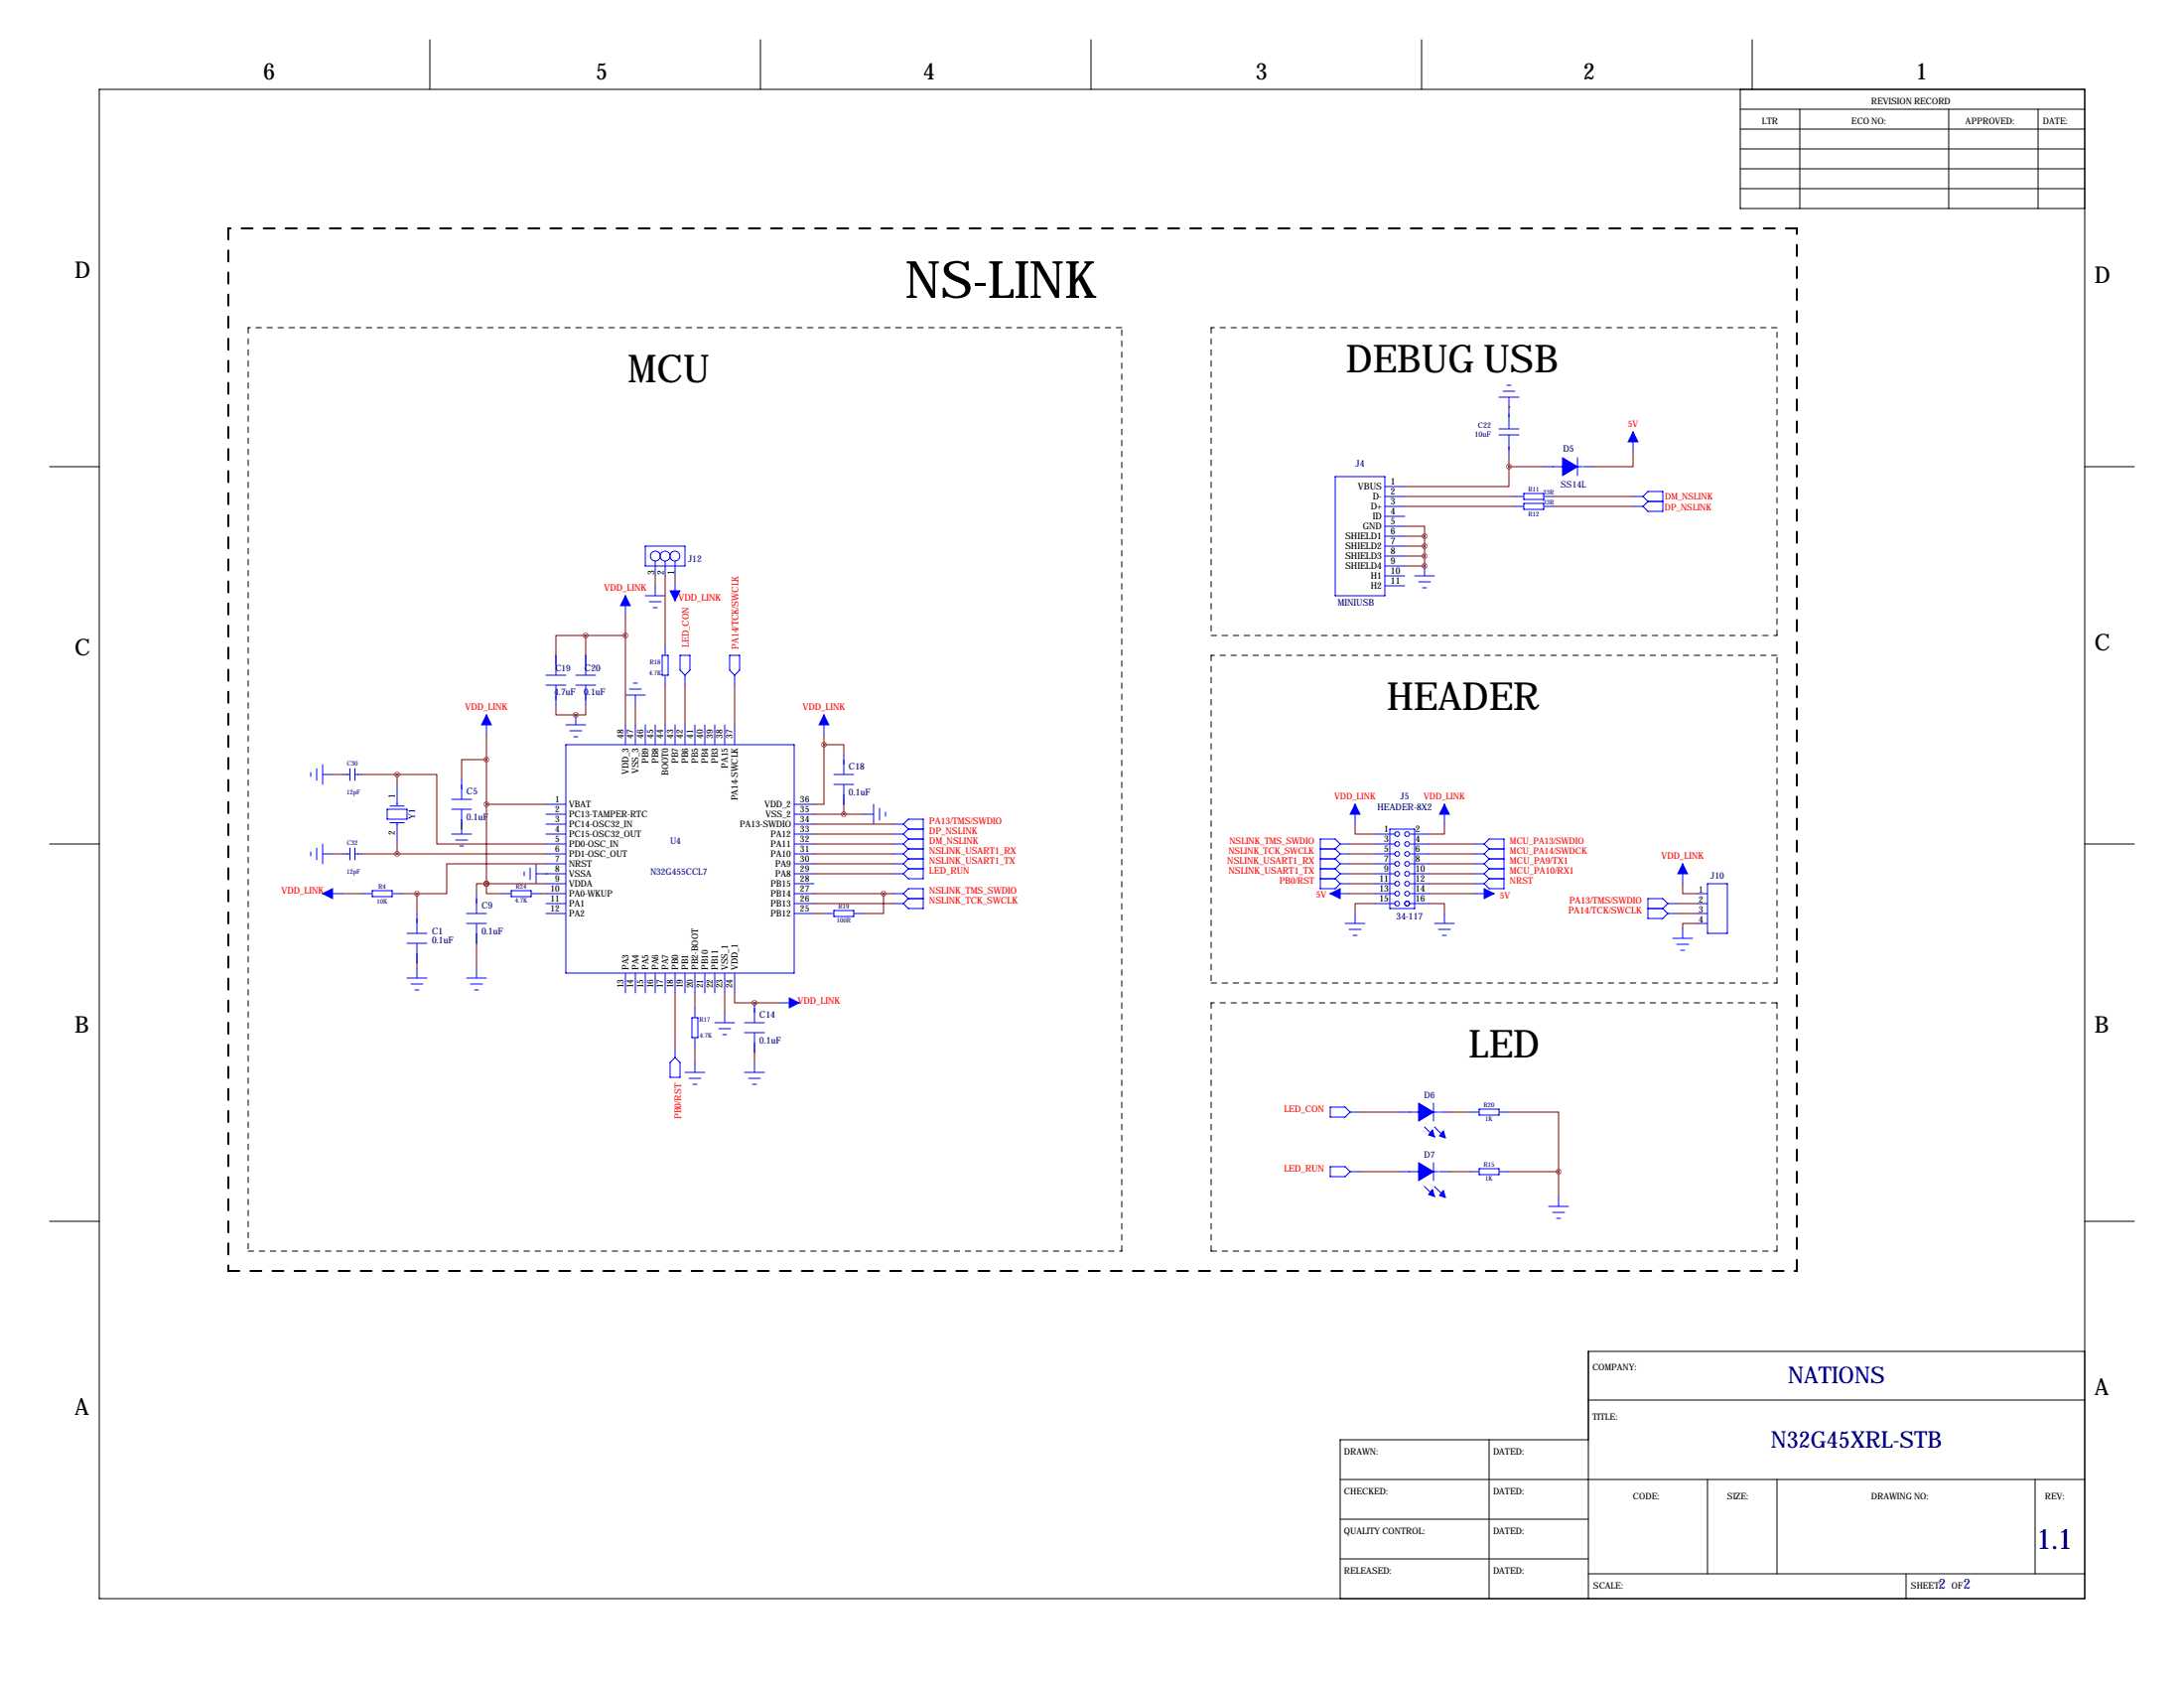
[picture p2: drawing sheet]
<svg xmlns="http://www.w3.org/2000/svg" width="559mm" height="432mm" viewBox="0 0 559 432" stroke-linecap="round" stroke-linejoin="round" font-family="sans-serif">
<g fill="none" stroke="#000" stroke-width=".25">
<path d="M110 10.2v12.7M194.6 10.2v12.7M279.1 10.2v12.7M363.7 10.2v12.7M448.3 10.2v12.7M25.4 22.9h508v386h-508zM445.3 38.1h88.1M445.3 27.9h88.1M445.3 33h88.1M445.3 22.9v30.4h88.1M460.5 27.9v25.4M498.6 27.9v25.4"/>
<path d="M521.5 27.9v25.4M445.3 43.2h88.1M445.3 48.3h88.1M12.7 119.4h12.7M533.4 119.4h12.7M12.7 215.9h12.7M533.4 215.9h12.7M12.7 312.4h12.7M533.4 312.4h12.7M406.4 358.1h127M533.4 345.7h-127v63.2M342.9 378.5h190.5"/>
<path d="M381 368.3v40.6M406.4 368.3h-63.5v40.6M436.9 378.5v24.1M454.7 378.5v24.1M520.7 378.5v24.1M342.9 388.6h63.5M342.9 398.8h63.5M406.4 402.6h127M487.7 402.6v6.3"/>
</g>
<g fill="none" stroke="#000" stroke-width=".25" stroke-dasharray="1.4 1.4">
<path d="M63.5 83.8v236.2M287 83.8h-223.5M309.9 83.8v78.8M454.7 83.8h-144.8M309.9 162.6h144.8M309.9 167.6v83.9M454.7 162.6v-78.8M454.7 167.6h-144.8M309.9 251.5h144.8M309.9 256.5v63.5M454.7 251.5v-83.9M454.7 256.5h-144.8"/>
<path d="M63.5 320h223.5M287 320v-236.2M309.9 320h144.8M454.7 320v-63.5"/>
</g>
<path d="M58.4 58.4v266.7M459.7 58.4h-401.3M58.4 325.1h401.3M459.7 325.1v-266.7" fill="none" stroke="#000" stroke-width=".51" stroke-dasharray="2.8 2.8"/>
<g fill="none" stroke="#00f" stroke-width=".25">
<path d="M385.6 98.6h1M383.5 109.7h5.1M383.5 111.3h5.1M383.5 101.6h5.1M384.6 100.1h3M386.1 101.6v8.1M386.1 111.3v5.5M395 119.4h9.9M403.6 117.1v4.6M405.1 119.4h2.6M417.8 110.5v5.1M165.1 139.7h10.2v5.1h-10.2z"/>
<path d="M341.6 121.9h12.7v30.5h-12.7zM354.3 124.5h5.1M354.3 127h5.1M354.3 129.5h5.1M354.3 132.1h5.1M354.3 134.6h5.1M354.3 137.2h5.1M354.3 139.7h5.1M387.3 127h2.6M387.3 129.5h2.6M389.9 126.2h5.1v1.6h-5.1zM389.9 128.8h5.1v1.5h-5.1z"/>
<path d="M395 127h2.5M395 129.5h2.5M417.8 127h2.6M417.8 129.5h2.6M420.4 127l1.2-1.3h3.8v5.1h-3.8l-1.2-1.3M420.4 127l1.2 1.3M421.6 128.3h3.8M421.6 128.3l-1.2 1.2M160 152.4v5.1M165.1 152.4h5.1M166.1 153.9h3.1M167.1 155.4h1"/>
<path d="M167.6 143.5v3.8M167.6 149.9v2.5M170.2 143.5v3.8M172.7 143.5v3.8M172.7 148.6v5.1M354.3 142.2h5.1M354.3 144.8h5.1M354.3 147.3h5.1M354.3 149.9h5.1M361.9 147.3h5.1M363 148.8h3M364 150.4h1"/>
<path d="M364.5 144.8v2.5M139.7 172.7h5.1M139.7 175.3h5.1M142.2 167.6v5.1M142.2 175.3v5M147.3 172.7h5.1M147.3 175.3h5.1M149.9 167.6v5.1M149.9 175.3v5M160 177.8h5.1M161 176.3h3.1M162.1 174.8h1"/>
<path d="M162.6 177.8v2.5M169.4 167.6h1.5v5.1h-1.5zM170.2 165.1v2.5M170.2 172.7v2.6M174 167.6h2.5v3.8l-1.2 1.3-1.3-1.3zM175.3 172.7v2.6M186.7 167.6h2.5v3.8l-1.2 1.3-1.3-1.3zM188 172.7v2.6M79.5 197.6v1M81 196.6v3M82.5 198.1h2.6M82.5 195.6v5.1"/>
<path d="M87.6 198.1h1.9M89.5 196.6v3M90.8 196.6v3M90.8 198.1h1.9M118.1 199.4v5.1M124.5 182.9v5.1M144.8 190.5h58.4v58.4h-58.4zM144.8 185.4h5.1M145.8 186.9h3M146.8 188.5h1M147.3 182.9v2.5M160 185.4v5.1"/>
<path d="M162.6 185.4v5.1M165.1 185.4v5.1M167.6 185.4v5.1M170.2 185.4v5.1M172.7 185.4v5.1M175.3 185.4v5.1M177.8 185.4v5.1M180.3 185.4v5.1M182.9 185.4v5.1M185.4 185.4v5.1M188 185.4v5.1M210.8 182.9v5.1"/>
<path d="M213.4 198.1h5M215.9 193v5.1M79.5 217.9v1M81 216.9v3.1M82.5 218.4h2.6M82.5 215.9v5.1M87.6 218.4h1.9M89.5 216.9v3.1M90.8 218.4h1.9M90.8 216.9v3.1M99.1 207h5v2.5h-5zM99.8 206.2h3.6"/>
<path d="M99.8 210.5h3.6M101.6 200.7v5.5M101.6 210.5v5.5M115.6 213.4h5M115.6 204.5h5M115.6 207h5M116.6 214.9h3M117.6 216.4h1M118.1 207v6.4M139.7 213.4h5.1M139.7 215.9h5.1M139.7 218.4h5.1"/>
<path d="M139.7 205.7h5.1M139.7 208.3h5.1M139.7 210.8h5.1M203.2 213.4h5.1M203.2 215.9h5.1M203.2 218.4h5.1M203.2 205.7h5.1M203.2 208.3h5.1M203.2 210.8h5.1M213.4 200.7h5M215.9 200.7v5M221 208.3h2.5"/>
<path d="M223.5 205.7v5.1M225 206.8v3M226.6 207.8v1M228.6 213.4h2.5M228.6 215.9h2.5M228.6 218.4h2.5M228.6 210.8h2.5M231.1 210.8l1.3-1.3h3.8v15.3h-3.8l-1.3-1.3M231.1 215.9l1.3 1.3M231.1 213.4l1.3 1.2M231.1 210.8l1.3 1.3M231.1 218.4l1.3 1.3"/>
<path d="M232.4 212.1h3.8M232.4 219.7h3.8M232.4 217.2h3.8M232.4 214.6h3.8M232.4 214.6l-1.3 1.3M232.4 212.1l-1.3 1.3M232.4 217.2l-1.3 1.2M232.4 219.7l-1.3 1.3M337.8 219.7h3.8M337.8 217.2h3.8M341.6 217.2l1.3 1.2M341.6 219.7l1.3 1.3"/>
<path d="M342.9 215.9h2.5M342.9 218.4h2.5M342.9 215.9l-1.3-1.3h-3.8v12.7h3.8l1.3-1.2M342.9 215.9l-1.3 1.3M342.9 218.4l-1.3 1.3M346.7 205.7v5.1M351.8 213.4h5.1M351.8 215.9h5.1M351.8 218.4h5.1M355.6 212.1h6.3v20.3h-6.3zM360.7 213.4h5.1M360.7 215.9h5.1"/>
<path d="M360.7 218.4h5.1M369.6 205.7v5.1M377.2 215.9h2.5M377.2 218.4h2.5M379.7 215.9l1.3-1.3h3.8v12.7h-3.8l-1.3-1.2M379.7 218.4l1.3 1.3M379.7 215.9l1.3 1.3M381 219.7h3.8M381 217.2h3.8M381 217.2l-1.3 1.2M381 219.7l-1.3 1.3M82.5 228.6h5.1"/>
<path d="M92.7 228.6h2.5M95.2 227.8h5.1v1.6h-5.1zM100.3 228.6h2.6M104.1 238.8h5.1M106.7 233.7v5.1M119.4 233.7h5.1M119.4 236.2h5.1M121.9 228.6v5.1M121.9 236.2v5.1M128.3 228.6h2.5M130.8 227.8h5.1v1.6h-5.1zM134.1 223v1"/>
<path d="M135.6 222v3M135.9 228.6h2.5M137.2 223.5h7.6M137.2 221v5.1M139.7 226.1h5.1M139.7 228.6h5.1M139.7 231.1h5.1M139.7 233.7h5.1M139.7 221h5.1M203.2 226.1h5.1M203.2 228.6h5.1M203.2 231.1h5.1"/>
<path d="M203.2 233.7h5.1M203.2 221h5.1M203.2 223.5h5.1M210.8 233.7h2.6M213.4 232.9h5v1.5h-5zM218.4 233.7h2.6M228.6 228.6h2.5M228.6 231.1h2.5M228.6 221h2.5M228.6 223.5h2.5M231.1 228.6l1.3-1.3h3.8v5.1h-3.8l-1.3-1.3M231.1 228.6l1.3 1.3"/>
<path d="M231.1 221l1.3 1.2M232.4 229.9h3.8M232.4 222.2h3.8M232.4 222.2l-1.3 1.3M232.4 229.9l-1.3 1.2M337.8 224.8h3.8M337.8 222.2h3.8M340.4 228.6h5M341.6 224.8l1.3 1.3M341.6 222.2l1.3 1.3M342.9 226.1h2.5M342.9 221h2.5"/>
<path d="M342.9 223.5h2.5M342.9 223.5l-1.3 1.3M342.9 221l-1.3 1.2M344.2 236.2h5M345.2 237.7h3M346.2 239.3h1M346.7 233.7v2.5M351.8 226.1h5.1M351.8 228.6h5.1M351.8 231.1h5.1M351.8 221h5.1M351.8 223.5h5.1"/>
<path d="M360.7 226.1h5.1M360.7 228.6h5.1M360.7 231.1h5.1M360.7 221h5.1M360.7 223.5h5.1M367 236.2h5.1M368 237.7h3.1M369.1 239.3h1M369.6 233.7v2.5M377.2 226.1h2.5M377.2 228.6h5.1M377.2 221h2.5"/>
<path d="M377.2 223.5h2.5M379.7 221l1.3 1.2M379.7 223.5l1.3 1.3M381 224.8h3.8M381 224.8l-1.3 1.3M381 222.2h3.8M381 222.2l-1.3 1.3M421.6 232.4h3.8M425.4 232.4l1.3 1.3M426.7 231.1h2.6M426.7 233.7h2.6M426.7 231.1l-1.3 1.3"/>
<path d="M426.7 231.1l-1.3-1.2h-3.8v5h3.8l1.3-1.2M430.5 221v5.1M430.5 237.5v2.5M434.3 228.6h2.6M434.3 231.1h2.6M434.3 233.7h2.6M434.3 236.2h2.6M436.9 226.1h5.1v12.7h-5.1zM104.1 241.3h5.1M104.1 250.2h5.1M105.2 251.7h3M106.2 253.2h1"/>
<path d="M106.7 241.3v5.1M106.7 247.6v2.6M119.4 250.2h5.1M120.4 251.7h3M121.4 253.2h1M121.9 247.6v2.6M160 248.9v5.1M162.6 248.9v5.1M165.1 248.9v5.1M167.6 248.9v5.1M170.2 248.9v5.1M172.7 248.9v5.1"/>
<path d="M175.3 248.9v5.1M177.8 248.9v5.1M177.8 257.8v2.5M180.3 248.9v5.1M182.9 248.9v5.1M185.4 248.9v5.1M185.4 259.1v2.5M188 248.9v5.1M193 256.5v5.1M199.4 256.5h5.1M428 240h5.1M429 241.6h3.1"/>
<path d="M430 243.1h1M172.7 268v2.5M172.7 270.5l1.3 1.3v3.8h-2.6v-3.8zM175.3 274.3h5M176.3 275.8h3M177 260.3h1.6v5.1h-1.6zM177.3 277.4h1M177.8 265.4v2.6M177.8 271.8v2.5M182.9 261.6h5.1M183.9 263.1h3M184.9 264.7h1"/>
<path d="M190.5 261.6h5.1M190.5 264.2h5.1M190.5 274.3h5.1M191.5 275.8h3.1M192.5 277.4h1M193 264.2v5M193 271.8v2.5M340.4 283.2h3.8l1.2 1.3-1.2 1.3h-3.8zM340.4 298.4h3.8l1.2 1.3-1.2 1.3h-3.8zM345.4 284.5h2.6M345.4 299.7h2.6M358.1 284.5h9.9"/>
<path d="M358.1 299.7h9.9M364.5 288.3l2.5 2.5M366.8 282.2v4.6M366.8 297.4v4.6M367 288.3l2.6 2.5M368.3 284.5h2.5M368.3 299.7h2.5M375.9 284.5h2.6M375.9 299.7h2.6M378.5 283.7h5v1.5h-5zM378.5 299h5v1.5h-5zM383.5 284.5h2.6"/>
<path d="M383.5 299.7h2.6M364.5 303.5l2.5 2.6M367 303.5l2.6 2.6M396.2 308.6h5.1M397.3 310.1h3M398.3 311.7h1M398.8 306.1v2.5"/>
<circle cx="167.7" cy="142.2" r="1.27"/>
<circle cx="170.2" cy="142.2" r="1.27"/>
<circle cx="172.7" cy="142.2" r="1.27"/>
<circle cx="357.5" cy="215.9" r=".61"/>
<circle cx="357.5" cy="218.4" r=".61"/>
<circle cx="357.5" cy="213.4" r=".61"/>
<circle cx="360" cy="215.9" r=".61"/>
<circle cx="360" cy="218.4" r=".61"/>
<circle cx="360" cy="213.4" r=".61"/>
<circle cx="357.5" cy="228.6" r=".61"/>
<circle cx="357.5" cy="221" r=".61"/>
<circle cx="357.5" cy="231.1" r=".61"/>
<circle cx="357.5" cy="223.5" r=".61"/>
<circle cx="357.5" cy="226.1" r=".61"/>
<circle cx="360" cy="228.6" r=".61"/>
<circle cx="360" cy="221" r=".61"/>
<circle cx="360" cy="231.1" r=".61"/>
<circle cx="360" cy="226.1" r=".61"/>
<circle cx="360" cy="223.5" r=".61"/>
</g>
<g fill="#00f" stroke="#00f" stroke-width=".25">
<path d="M363 282.2l3.8 2.3h-3.8z"/>
<path d="M363 284.5h3.8l-3.8 2.3z"/>
<path d="M366.5 289.1l.5 1.7-1.5-.5z"/>
<path d="M369.3 289.3l.5 1.8-1.5-.5z"/>
<path d="M363 297.4l3.8 2.3h-3.8z"/>
<path d="M363 299.7h3.8l-3.8 2.3z"/>
<path d="M366.5 304.3l.5 1.8-1.5-.5z"/>
<path d="M369.3 304.5l.5 1.8-1.5-.5z"/>
<path d="M399.8 119.4h3.8l-3.8 2.3z"/>
<path d="M399.8 117.1l3.8 2.3h-3.8z"/>
<path d="M417.8 110.5l1.3 2.5h-2.5z"/>
<path d="M430.5 221l1.3 2.5h-2.5z"/>
<path d="M346.7 205.7l1.3 2.6h-2.6z"/>
<path d="M369.6 205.7l1.2 2.6h-2.5z"/>
<path d="M340.4 228.6l2.5-1.3v2.6z"/>
<path d="M379.7 227.3l2.6 1.3-2.6 1.3z"/>
<path d="M82.5 228.6l2.6-1.3v2.6z"/>
<path d="M124.5 182.9l1.2 2.5h-2.5z"/>
<path d="M160 152.4l1.3 2.5h-2.6z"/>
<path d="M210.8 182.9l1.3 2.5h-2.6z"/>
<path d="M201.9 255.3l2.6 1.2-2.6 1.3z"/>
<path d="M171.4 151.1h2.6l-1.3 2.6z"/>
</g>
<g fill="none" stroke="#800000" stroke-width=".25">
<path d="M386.1 104.1h.1M386.1 119.4v5.1h-26.7M386.1 116.8v2.6M386.1 119.4h8.9M417.8 115.6v3.8h-10.1M359.4 134.6h5.1v2.6M359.4 127h27.9M359.4 129.5h27.9M359.4 137.2h5.1M359.4 139.7h5.1M364.5 137.2v7.6M397.5 127h20.3"/>
<path d="M397.5 129.5h20.3M160 157.5v27.9M167.6 147.3v2.6M170.2 147.3v17.8M172.7 147.3v1.3M359.4 142.2h5.1M359.4 144.8h5.1M364.5 144.8h.1M149.9 162.6h-7.7v5M149.9 162.6h10.1M149.9 162.6v5M170.2 175.3v10.1"/>
<path d="M175.3 175.3v10.1M188 175.3v10.1M85.1 198.1h2.5M92.7 198.1h8.9M101.6 198.1h10.2v17.8h27.9M101.6 198.1v2.6M124.5 194.3h-6.4v5.1M124.5 188v38.1M142.2 180.3v2.6h5.1M147.3 182.9h.1M149.9 180.3v2.6h-2.6M162.6 180.3v5.1"/>
<path d="M210.8 190.5v15.2h-2.5M210.8 190.5h5.1v2.5M210.8 188v2.5M85.1 218.4h2.5M92.7 218.4h47M101.6 216v2.4M118.1 210.8v1.3M124.5 205.7h15.2M208.3 218.4h20.3M208.3 215.9h20.3M208.3 213.4h20.3M208.3 210.8h20.3"/>
<path d="M208.3 208.3h12.7M215.9 205.7v2.6M345.4 218.4h6.4M345.4 215.9h6.4M346.7 210.8v2.6h5.1M365.8 218.4h11.4M365.8 215.9h11.4M369.6 210.8v2.6h-3.8M87.6 228.6h5.1M102.9 228.6h3.8M106.7 228.6v5.1M124.5 226.1v2.5h3.8"/>
<path d="M124.5 226.1h-2.6v2.5M124.5 226.1h.1M124.5 226.1h15.2M138.4 228.6h1.3M139.7 221h-25.4v7.6h-7.6M139.7 223.5h.1M208.3 231.1h20.3M208.3 233.7h2.5M208.3 228.6h20.3M208.3 221h20.3M208.3 223.5h20.3M226.1 228.6v5.1h-5.1"/>
<path d="M345.4 226.1h6.4M345.4 228.6h6.4M345.4 221h6.4M345.4 223.5h6.4M351.8 231.1h-5.1v2.6M365.8 231.1h3.8v2.6M365.8 226.1h11.4M365.8 228.6h11.4M365.8 221h11.4M365.8 223.5h11.4M429.3 231.1h5M429.3 233.7h5"/>
<path d="M430.5 226.1v2.5h3.8M434.3 236.2h-3.8v1.3M106.7 246.4v1.2M121.9 241.3v6.3M172.7 254v14M177.8 254v3.8M185.4 254v5.1M188 254v2.5h5M193 256.5h.1M193 256.5h6.4M177.8 268v3.8M193 269.2v2.6"/>
<path d="M348 284.5h10.1M348 299.7h10.1M370.8 284.5h5.1M370.8 299.7h5.1M386.1 284.5h12.7v15.2M386.1 299.7h12.7M398.8 299.7v6.4"/>
</g>
<path d="M364.4 137.2a.05 .05 0 0 0 .1 0 .05 .05 0 0 0-.1 0zM364.4 139.7a.05 .05 0 0 0 .1 0 .05 .05 0 0 0-.1 0zM364.4 142.2a.05 .05 0 0 0 .1 0 .05 .05 0 0 0-.1 0zM364.4 144.8a.05 .05 0 0 0 .1 0 .05 .05 0 0 0-.1 0zM386 119.4a.05 .05 0 0 0 .1 0 .05 .05 0 0 0-.1 0zM398.7 299.7a.05 .05 0 0 0 .1 0 .05 .05 0 0 0-.1 0zM106.6 228.6a.05 .05 0 0 0 .1 0 .05 .05 0 0 0-.1 0zM226 228.6a.05 .05 0 0 0 .1 0 .05 .05 0 0 0-.1 0zM124.4 226.1a.05 .05 0 0 0 .1 0 .05 .05 0 0 0-.1 0zM124.4 205.7a.05 .05 0 0 0 .1 0 .05 .05 0 0 0-.1 0zM147.3 182.9a.05 .05 0 0 0 .1 0 .05 .05 0 0 0-.1 0zM160 162.6a.05 .05 0 0 0 .1 0 .05 .05 0 0 0-.1 0zM149.8 162.6a.05 .05 0 0 0 .1 0 .05 .05 0 0 0-.1 0zM124.4 194.3a.05 .05 0 0 0 .1 0 .05 .05 0 0 0-.1 0zM124.4 226.1a.05 .05 0 0 0 .1 0 .05 .05 0 0 0-.1 0zM193 256.5a.05 .05 0 0 0 .1 0 .05 .05 0 0 0-.1 0zM210.8 190.5a.05 .05 0 0 0 .1 0 .05 .05 0 0 0-.1 0z" fill="#800000" stroke="#800000" stroke-width="1.3"/>
<text font-size="13.2" x="231.6" y="76.2">NS-LINK</text>
<g font-size="9.9">
<text x="344.4" y="95.3">DEBUG USB</text>
<text x="160.6" y="97.8">MCU</text>
<text x="354.9" y="181.6">HEADER</text>
<text x="375.8" y="270.5">LED</text>
</g>
<text font-size="7.3" fill="#000080" x="521.2" y="396.1">1.1</text>
<g font-size="5.9">
<text x="67.3" y="20.3">6</text>
<text x="152.4" y="20.3">5</text>
<text x="236.2" y="20.3">4</text>
<text x="321.3" y="20.3">3</text>
<text x="405.1" y="20.3">2</text>
<text x="490.2" y="20.3">1</text>
<text x="19" y="71.1">D</text>
<text x="535.9" y="72.4">D</text>
<text x="19" y="167.6">C</text>
<text x="535.9" y="166.4">C</text>
<text x="19" y="264.2">B</text>
<text x="535.9" y="264.2">B</text>
<text x="535.9" y="356.9">A</text>
<text x="19" y="361.9">A</text>
</g>
<g font-size="5.9" fill="#000080">
<text x="457.5" y="353.8">NATIONS</text>
<text x="453.1" y="370.3">N32G45XRL-STB</text>
</g>
<g font-size="3.6" fill="#000080">
<text x="496.1" y="406.3">2</text>
<text x="502.4" y="406.3">2</text>
</g>
<g font-size="2.4" fill="#000080">
<text x="346.8" y="119.4">J4</text>
<text x="399.9" y="115.6">D5</text>
<text x="176" y="143.8">J12</text>
<text x="342.3" y="155">MINIUSB</text>
<text x="149.6" y="171.8">C20</text>
<text x="141.7" y="177.8">4.7uF</text>
<text x="149.4" y="177.8">0.1uF</text>
<text x="217.2" y="196.8">C18</text>
<text x="119.4" y="203.2">C5</text>
<text x="217.2" y="203.5">0.1uF</text>
<text x="119.4" y="209.9">0.1uF</text>
<text x="352.4" y="207.3">HEADER-8X2</text>
<text x="358.3" y="204.5">J5</text>
<text x="123.2" y="232.4">C9</text>
<text x="110.5" y="239">C1</text>
<text x="123.2" y="239.1">0.1uF</text>
<text x="357.3" y="235.3">34-117</text>
<text x="110.5" y="241.4">0.1uF</text>
<text x="194.3" y="260.3">C14</text>
<text x="194.3" y="267">0.1uF</text>
</g>
<g font-size="2.4">
<text x="347.5" y="125.3">VBUS</text>
<text x="355.9" y="124">1</text>
<text x="350.7" y="130.3">D+</text>
<text x="351.3" y="127.8">D-</text>
<text x="355.9" y="126.5">2</text>
<text x="355.9" y="129">3</text>
<text x="355.9" y="131.6">4</text>
<text x="344.2" y="138">SHIELD1</text>
<text x="348.7" y="135.4">GND</text>
<text x="351.3" y="132.9">ID</text>
<text x="355.9" y="134.1">5</text>
<text x="355.9" y="136.7">6</text>
<text x="344.2" y="140.5">SHIELD2</text>
<text x="344.2" y="143">SHIELD3</text>
<text x="355.9" y="139.2">7</text>
<text x="355.9" y="141.7">8</text>
<text x="167.4" y="147" transform="rotate(-90 167.4 147)">3</text>
<text x="169.9" y="147" transform="rotate(-90 169.9 147)">2</text>
<text x="172.5" y="147" transform="rotate(-90 172.5 147)">1</text>
<text x="344.2" y="145.6">SHIELD4</text>
<text x="350.7" y="148.1">H1</text>
<text x="355.9" y="144.3">9</text>
<text x="355.9" y="146.8">10</text>
<text x="355.9" y="149.4">11</text>
<text x="350.7" y="150.7">H2</text>
<text x="354.1" y="212.9">1</text>
<text x="354.1" y="215.4">3</text>
<text x="362.2" y="212.9">2</text>
<text x="362.2" y="215.4">4</text>
<text x="354.1" y="217.9">5</text>
<text x="354.1" y="220.5">7</text>
<text x="362.2" y="217.9">6</text>
<text x="362.2" y="220.5">8</text>
<text x="352.9" y="225.6">11</text>
<text x="354.1" y="223">9</text>
<text x="362.2" y="223">10</text>
<text x="362.2" y="225.6">12</text>
<text x="352.9" y="228.1">13</text>
<text x="352.9" y="230.6">15</text>
<text x="362.2" y="228.1">14</text>
<text x="362.2" y="230.6">16</text>
</g>
<g font-size="2.4" fill="#f00">
<text x="154.6" y="151.1">VDD_LINK</text>
<text x="173.6" y="153.7">VDD_LINK</text>
<text x="176.3" y="165.6" transform="rotate(-90 176.3 165.6)">LED_CON</text>
<text x="189" y="166.1" transform="rotate(-90 189 166.1)">PA14/TCK/SWCLK</text>
<text x="119" y="181.6">VDD_LINK</text>
<text x="205.4" y="181.6">VDD_LINK</text>
<text x="237.7" y="215.9">DM_NSLINK</text>
<text x="237.7" y="213.4">DP_NSLINK</text>
<text x="237.7" y="210.8">PA13/TMS/SWDIO</text>
<text x="237.7" y="218.4">NSLINK_USART1_RX</text>
<text x="237.7" y="221">NSLINK_USART1_TX</text>
<text x="314" y="221">NSLINK_USART1_RX</text>
<text x="386.3" y="221">MCU_PA9/TX1</text>
<text x="425.1" y="219.7">VDD_LINK</text>
<text x="237.7" y="223.5">LED_RUN</text>
<text x="314.3" y="223.5">NSLINK_USART1_TX</text>
<text x="386.3" y="223.5">MCU_PA10/RX1</text>
<text x="72" y="228.6">VDD_LINK</text>
<text x="237.7" y="231.1">NSLINK_TCK_SWCLK</text>
<text x="237.7" y="228.6">NSLINK_TMS_SWDIO</text>
<text x="401.2" y="233.7">PA14/TCK/SWCLK</text>
<text x="401.5" y="231.1">PA13/TMS/SWDIO</text>
<text x="204.1" y="256.9">VDD_LINK</text>
<text x="174.3" y="286.4" transform="rotate(-90 174.3 286.4)">PB0/RST</text>
<text x="328.5" y="284.5">LED_CON</text>
<text x="328.5" y="299.7">LED_RUN</text>
</g>
<g font-size="2.3">
<text x="478.8" y="26.7">REVISION RECORD</text>
<text x="450.8" y="31.8">LTR</text>
<text x="473.7" y="31.8">ECO NO:</text>
<text x="502.9" y="31.8">APPROVED:</text>
<text x="522.7" y="31.8">DATE:</text>
<text x="159.5" y="189" transform="rotate(-90 159.5 189)">48</text>
<text x="162.1" y="189" transform="rotate(-90 162.1 189)">47</text>
<text x="164.6" y="189" transform="rotate(-90 164.6 189)">46</text>
<text x="167.1" y="189" transform="rotate(-90 167.1 189)">45</text>
<text x="169.7" y="189" transform="rotate(-90 169.7 189)">44</text>
<text x="172.2" y="189" transform="rotate(-90 172.2 189)">43</text>
<text x="174.8" y="189" transform="rotate(-90 174.8 189)">42</text>
<text x="177.3" y="189" transform="rotate(-90 177.3 189)">41</text>
<text x="179.8" y="189" transform="rotate(-90 179.8 189)">40</text>
<text x="182.4" y="189" transform="rotate(-90 182.4 189)">39</text>
<text x="184.9" y="189" transform="rotate(-90 184.9 189)">38</text>
<text x="187.5" y="189" transform="rotate(-90 187.5 189)">37</text>
<text x="163.3" y="197.8" transform="rotate(-90 163.3 197.8)">VSS_3</text>
<text x="165.9" y="195.3" transform="rotate(-90 165.9 195.3)">PB9</text>
<text x="168.4" y="195.3" transform="rotate(-90 168.4 195.3)">PB8</text>
<text x="173.5" y="195.3" transform="rotate(-90 173.5 195.3)">PB7</text>
<text x="176" y="195.3" transform="rotate(-90 176 195.3)">PB6</text>
<text x="178.6" y="195.3" transform="rotate(-90 178.6 195.3)">PB5</text>
<text x="181.1" y="195.3" transform="rotate(-90 181.1 195.3)">PB4</text>
<text x="183.6" y="195.3" transform="rotate(-90 183.6 195.3)">PB3</text>
<text x="186.2" y="196.5" transform="rotate(-90 186.2 196.5)">PA15</text>
<text x="160.8" y="198.1" transform="rotate(-90 160.8 198.1)">VDD_3</text>
<text x="170.9" y="198.4" transform="rotate(-90 170.9 198.4)">BOOT0</text>
<text x="101.1" y="204.3" transform="rotate(-90 101.1 204.3)">1</text>
<text x="142.1" y="205.2">1</text>
<text x="142.1" y="207.8">2</text>
<text x="145.5" y="206.5">VBAT</text>
<text x="145.5" y="209">PC13-TAMPER-RTC</text>
<text x="188.7" y="204.8" transform="rotate(-90 188.7 204.8)">PA14-SWCLK</text>
<text x="195.6" y="206.5">VDD_2</text>
<text x="195.9" y="209">VSS_2</text>
<text x="204.7" y="207.8">35</text>
<text x="204.7" y="205.2">36</text>
<text x="101.1" y="213.6" transform="rotate(-90 101.1 213.6)">2</text>
<text x="142.1" y="210.3">3</text>
<text x="142.1" y="212.9">4</text>
<text x="142.1" y="215.4">5</text>
<text x="145.5" y="211.6">PC14-OSC32_IN</text>
<text x="145.5" y="214.1">PC15-OSC32_OUT</text>
<text x="189.3" y="211.6">PA13-SWDIO</text>
<text x="197.2" y="214.1">PA12</text>
<text x="204.7" y="215.4">32</text>
<text x="204.7" y="212.9">33</text>
<text x="204.7" y="210.3">34</text>
<text x="142.1" y="217.9">6</text>
<text x="142.1" y="220.5">7</text>
<text x="145.5" y="216.7">PD0-OSC_IN</text>
<text x="145.5" y="219.2">PD1-OSC_OUT</text>
<text x="145.5" y="221.7">NRST</text>
<text x="197.2" y="219.2">PA10</text>
<text x="197.2" y="216.7">PA11</text>
<text x="198.4" y="221.7">PA9</text>
<text x="204.7" y="220.5">30</text>
<text x="204.7" y="217.9">31</text>
<text x="142.1" y="223">8</text>
<text x="142.1" y="225.6">9</text>
<text x="145.5" y="224.3">VSSA</text>
<text x="145.5" y="226.8">VDDA</text>
<text x="197.2" y="226.8">PB15</text>
<text x="198.4" y="224.3">PA8</text>
<text x="204.7" y="225.6">28</text>
<text x="204.7" y="223">29</text>
<text x="140.9" y="228.1">10</text>
<text x="140.9" y="230.6">11</text>
<text x="140.9" y="233.2">12</text>
<text x="145.5" y="229.4">PA0-WKUP</text>
<text x="145.5" y="231.9">PA1</text>
<text x="197.2" y="231.9">PB13</text>
<text x="197.2" y="229.4">PB14</text>
<text x="204.7" y="233.2">25</text>
<text x="204.7" y="230.6">26</text>
<text x="204.7" y="228.1">27</text>
<text x="434.7" y="228.3">1</text>
<text x="434.7" y="230.9">2</text>
<text x="434.7" y="233.4">3</text>
<text x="145.5" y="234.4">PA2</text>
<text x="197.2" y="234.4">PB12</text>
<text x="434.7" y="236">4</text>
<text x="160.8" y="248.2" transform="rotate(-90 160.8 248.2)">PA3</text>
<text x="163.3" y="248.2" transform="rotate(-90 163.3 248.2)">PA4</text>
<text x="165.9" y="248.2" transform="rotate(-90 165.9 248.2)">PA5</text>
<text x="168.4" y="248.2" transform="rotate(-90 168.4 248.2)">PA6</text>
<text x="170.9" y="248.2" transform="rotate(-90 170.9 248.2)">PA7</text>
<text x="173.5" y="248.2" transform="rotate(-90 173.5 248.2)">PB0</text>
<text x="176" y="248.2" transform="rotate(-90 176 248.2)">PB1</text>
<text x="178.6" y="248.2" transform="rotate(-90 178.6 248.2)">PB2-BOOT</text>
<text x="181.1" y="248.2" transform="rotate(-90 181.1 248.2)">PB10</text>
<text x="183.6" y="248.2" transform="rotate(-90 183.6 248.2)">PB11</text>
<text x="186.2" y="248.2" transform="rotate(-90 186.2 248.2)">VSS_1</text>
<text x="188.7" y="248.2" transform="rotate(-90 188.7 248.2)">VDD_1</text>
<text x="159.5" y="252.8" transform="rotate(-90 159.5 252.8)">13</text>
<text x="162.1" y="252.8" transform="rotate(-90 162.1 252.8)">14</text>
<text x="164.6" y="252.8" transform="rotate(-90 164.6 252.8)">15</text>
<text x="167.1" y="252.8" transform="rotate(-90 167.1 252.8)">16</text>
<text x="169.7" y="252.8" transform="rotate(-90 169.7 252.8)">17</text>
<text x="172.2" y="252.8" transform="rotate(-90 172.2 252.8)">18</text>
<text x="174.8" y="252.8" transform="rotate(-90 174.8 252.8)">19</text>
<text x="177.3" y="252.8" transform="rotate(-90 177.3 252.8)">20</text>
<text x="179.8" y="252.8" transform="rotate(-90 179.8 252.8)">21</text>
<text x="182.4" y="252.8" transform="rotate(-90 182.4 252.8)">22</text>
<text x="184.9" y="252.8" transform="rotate(-90 184.9 252.8)">23</text>
<text x="187.5" y="252.8" transform="rotate(-90 187.5 252.8)">24</text>
<text x="407.4" y="350.5">COMPANY:</text>
<text x="407.4" y="363.2">TITLE:</text>
<text x="343.9" y="372.1">DRAWN:</text>
<text x="382" y="372.1">DATED:</text>
<text x="343.9" y="382.3">CHECKED:</text>
<text x="382" y="382.3">DATED:</text>
<text x="417.8" y="383.5">CODE:</text>
<text x="442" y="383.5">SIZE:</text>
<text x="478.8" y="383.5">DRAWING NO:</text>
<text x="523.2" y="383.5">REV:</text>
<text x="343.9" y="392.4">QUALITY CONTROL:</text>
<text x="382" y="392.4">DATED:</text>
<text x="343.9" y="402.6">RELEASED:</text>
<text x="382" y="402.6">DATED:</text>
<text x="407.7" y="406.4">SCALE:</text>
<text x="488.9" y="406.4">SHEET:</text>
<text x="499.4" y="406.4">OF</text>
</g>
<g font-size="2.3" fill="#f00">
<text x="416.5" y="109.2">5V</text>
<text x="426" y="130.6">DP_NSLINK</text>
<text x="426" y="127.8">DM_NSLINK</text>
<text x="341.4" y="204.5">VDD_LINK</text>
<text x="364.3" y="204.5">VDD_LINK</text>
<text x="314.6" y="215.9">NSLINK_TMS_SWDIO</text>
<text x="386.3" y="215.9">MCU_PA13/SWDIO</text>
<text x="314.3" y="218.4">NSLINK_TCK_SWCLK</text>
<text x="386.3" y="218.4">MCU_PA14/SWDCK</text>
<text x="327.3" y="226.1">PB0/RST</text>
<text x="386.3" y="226.1">NRST</text>
<text x="336.8" y="229.6">5V</text>
<text x="383.7" y="229.9">5V</text>
</g>
<g font-size="2.3" fill="#000080">
<text x="399.4" y="124.7">SS14L</text>
<text x="142.1" y="171.7">C19</text>
<text x="106.2" y="209.6" transform="rotate(-90 106.2 209.6)">Y1</text>
<text x="171.4" y="215.9">U4</text>
<text x="166.4" y="223.8">N32G455CCL7</text>
<text x="437.7" y="224.8">J10</text>
<text x="364.4" y="280.9">D6</text>
<text x="364.4" y="296.2">D7</text>
</g>
<g font-size="2" fill="#000080">
<text x="377.3" y="111.8">10uF</text>
<text x="378.1" y="109.5">C22</text>
</g>
<g font-size="1.7" fill="#000080">
<text x="88.7" y="195.8">C30</text>
<text x="88.7" y="216.2">C32</text>
</g>
<g font-size="1.6" fill="#000080">
<text x="391" y="125.7">R11</text>
<text x="394.8" y="126.6">33R</text>
<text x="394.8" y="129.1">33R</text>
<text x="391" y="132.1">R12</text>
<text x="166.1" y="172.7">4.7K</text>
<text x="166.2" y="170">R18</text>
<text x="88.7" y="203.3">12pF</text>
<text x="88.7" y="223.6">12pF</text>
<text x="96.8" y="227.3">R4</text>
<text x="131.9" y="227.3">R24</text>
<text x="96.4" y="231.2">10K</text>
<text x="131.8" y="231">4.7K</text>
<text x="214.5" y="232.5">R19</text>
<text x="214.1" y="236">100R</text>
<text x="178.9" y="261.4">R17</text>
<text x="179" y="265.4">4.7K</text>
<text x="379.6" y="283.2">R20</text>
<text x="380.1" y="286.8">1K</text>
<text x="379.6" y="298.4">R15</text>
<text x="380.1" y="302.1">1K</text>
</g>
</svg>
